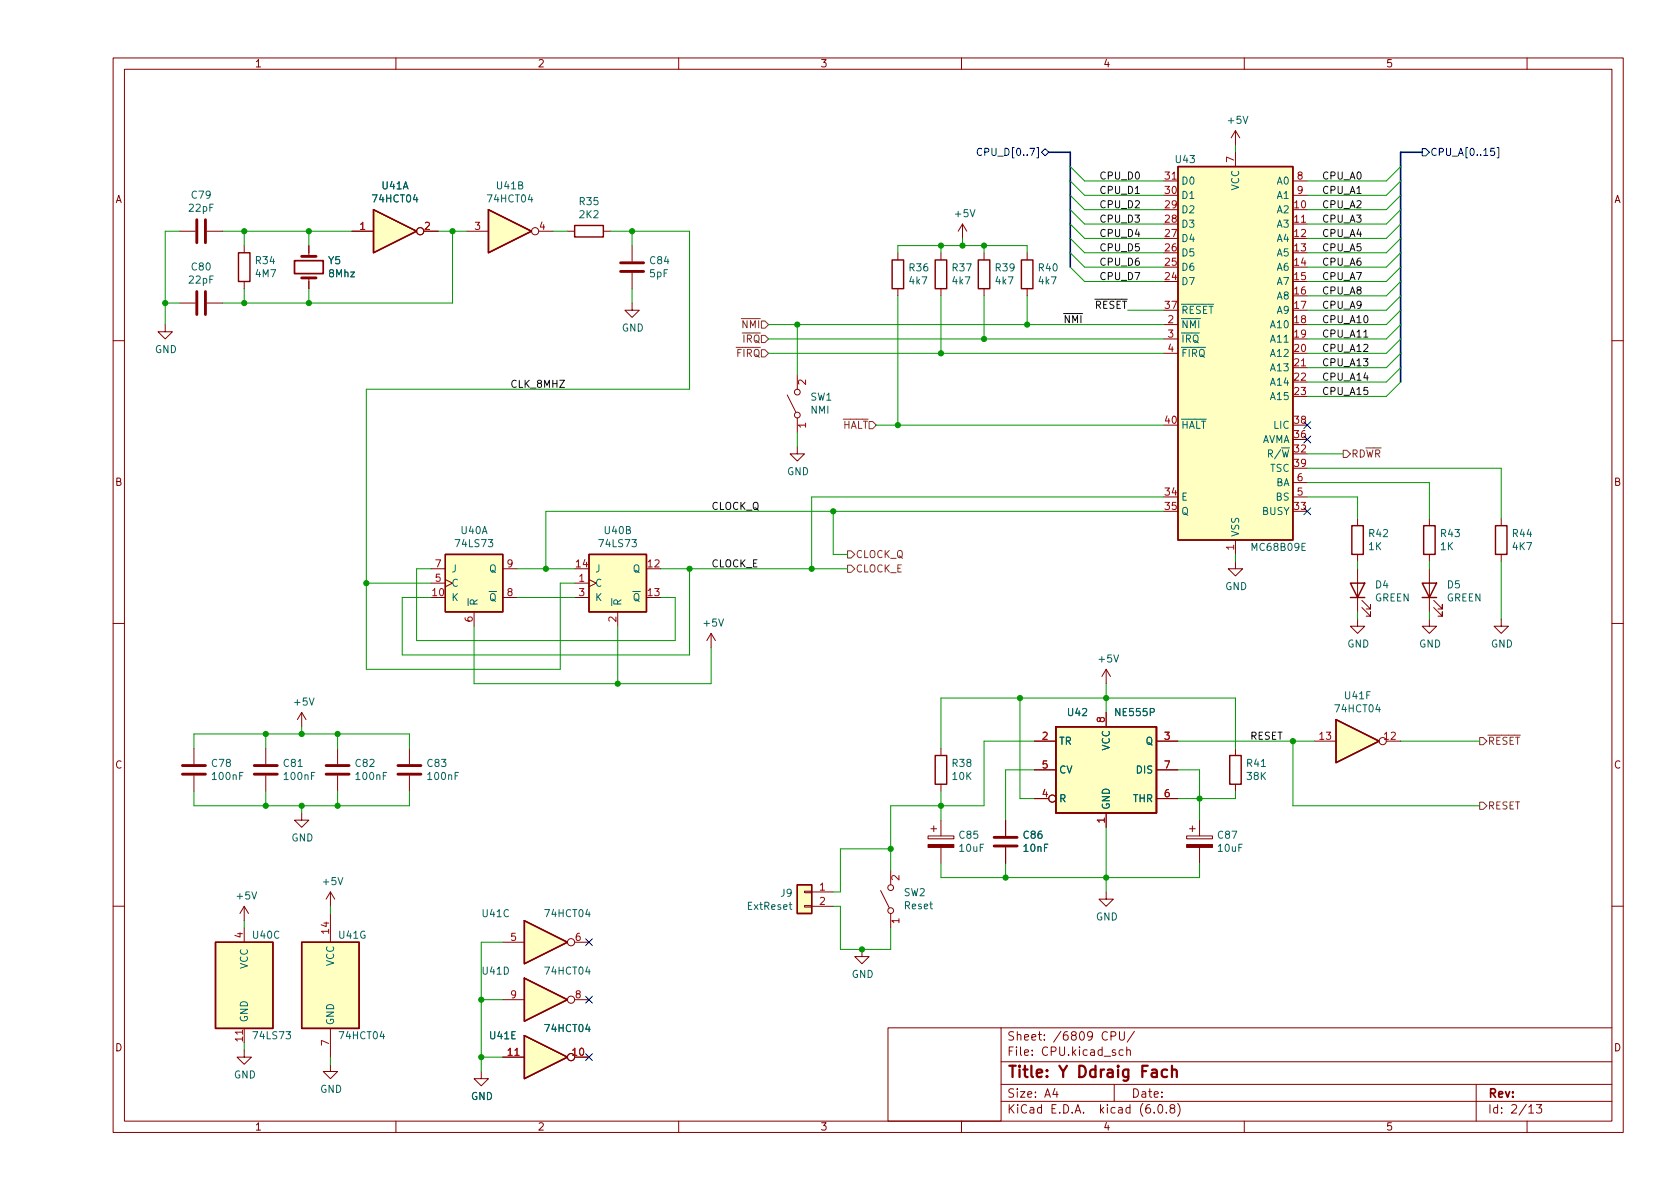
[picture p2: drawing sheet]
<svg xmlns="http://www.w3.org/2000/svg" width="297mm" height="210mm" viewBox="0 0 297 210" stroke-linecap="round" stroke-linejoin="round" font-family="sans-serif">
<g fill="none" stroke="#840000" stroke-width=".18">
<path d="M20 10.2h267v190.1h-267zM22 12.2h263v186.1h-263zM70 10.2v2M120 10.2v2M170 10.2v2M220 10.2v2M270 10.2v2M170.2 39.6l-.8 1.3M170.2 39.6v2.6M170.2 39.6l.7 1.3M205.7 32h2.6M218.4 23.1v2.5"/>
<path d="M218.4 26.9v2.6M218.4 23.1l-.7 1.3M218.4 23.1l.8 1.3M228.6 39.6h2.5M228.6 32h2.5M228.6 34.5h2.5M29.2 57.4v1.3h1.3l-1.3 1.2-1.3-1.2h1.3M31.7 40.9h2.8M31.7 53.6h2.8M36.6 40.9h2.8M36.6 53.6h2.8M43.2 43.4v1.3"/>
<path d="M43.2 49.8v1.2M54.6 43.4v1.9M54.6 49.1v1.9M62.2 40.9h3.8M74.9 40.9h2.6M82.5 40.9h3.9M95.2 40.9h2.6M100.3 40.9h1.3M106.7 40.9h1.2M111.8 53.6v1.3h1.2l-1.2 1.2-1.3-1.2h1.3M111.8 43.4v2.8M111.8 48.3v2.7"/>
<path d="M158.7 44.7v1.3M158.7 51v1.3M166.4 44.7v1.3M166.4 51v1.3M174 44.7v1.3M174 51v1.3M181.6 44.7v1.3M181.6 51v1.3M205.7 57.4h2.6M205.7 59.9h2.6M20 60.2h2M139.2 69.8l1.5 3.1"/>
<path d="M141 79v1.3h1.2l-1.2 1.2-1.3-1.2h1.3M141 66.3v2.5M141 73.9v2.5M205.7 62.5h2.6M228.6 65h2.5M285 60.2h2M218.4 99.3v1.3h1.3l-1.3 1.2-1.2-1.2h1.2M218.4 95.5v2.5M228.6 87.9h2.5M228.6 85.3h2.5M240 91.7v1.3M240 98v1.3"/>
<path d="M252.7 91.7v1.3M252.7 98v1.3M265.4 91.7v1.3M265.4 98v1.3M20 110.2h2M76.2 103.1h2.5M76.2 100.6h2.5M78.7 102.5l1.3 .6-1.3 .7M83.8 108.2v2.5M88.9 105.7h2.5M88.9 100.6h2.5M101.6 103.1h2.5"/>
<path d="M101.6 105.7h2.5M104.1 102.5l1.3 .6-1.3 .7M109.2 108.2v2.5M125.7 112l-.7 1.3M125.7 112v2.5M125.7 112l.8 1.3M195.6 118.4v2.5M195.6 118.4l-.8 1.2M195.6 118.4l.7 1.2M240 109.5v1.2h1.3l-1.3 1.3-1.2-1.3h1.2M240 100.6v7.6M240.8 107.4l1.5 1.6v-.8v.8h-.7"/>
<path d="M240.8 106.2l1.5 1.5v-.8v.8h-.7M252.7 109.5v1.2h1.3l-1.3 1.3-1.2-1.3h1.2M252.7 100.6v7.6M253.5 107.4l1.5 1.6v-.8v.8h-.7M253.5 106.2l1.5 1.5v-.8v.8h-.7M265.4 109.5v1.2h1.3l-1.3 1.3-1.2-1.3h1.2M285 110.2h2M34.3 132.3v2.8M34.3 137.2v2.7M47 132.3v2.8M47 137.2v2.7M53.3 126l-.7 1.2"/>
<path d="M53.3 126v2.5M53.3 126l.8 1.2M59.7 132.3v2.8M59.7 137.2v2.7M72.4 132.3v2.8M72.4 137.2v2.7M166.4 132.3v1.3M166.4 138.7v1.2M182.9 131.1h3.8M182.9 136.1h3.8M195.6 126v2.5M204.5 131.1h3.8"/>
<path d="M204.5 136.1h3.8M218.4 132.3v1.3M218.4 138.7v1.2M232.4 131.1h3.8M245.1 131.1h2.5M53.3 143.8v1.2h1.3l-1.3 1.3-1.2-1.3h1.2M58.4 157.7v2.6M58.4 157.7l-.7 1.3M58.4 157.7l.8 1.3M142.2 157.6h1.3v.3h-1.3zM143.5 157.7h3.8M155.7 157.5l1.5 3"/>
<path d="M157.5 153.9v2.6M164.1 147.8h4.6v.5h-4.6zM164.6 146.6h1M165.1 146v1.1M166.4 145v2.8M166.4 149.9v2.7M177.8 145v2.8M177.8 149.9v2.7M182.9 141.2h2.5M195.6 157.7v1.3h1.2l-1.2 1.3-1.3-1.3h1.3M195.6 143.8v2.5M204.5 141.2h3.8"/>
<path d="M209.8 147.8h4.6v.5h-4.6zM210.3 146.6h1M210.8 146v1.1M212.1 145v2.8M212.1 149.9v2.7M20 160.2h2M43.2 160.3l-.8 1.2M43.2 160.3v2.5M43.2 164.1v2.5M43.2 160.3l.7 1.2M58.4 161.5v5.1M88.9 176.8h3.8"/>
<path d="M88.9 166.6h3.8M101.6 176.8h2.5M101.6 166.6h2.5M142.2 160.1h1.3v.3h-1.3zM143.5 160.3h3.8M152.4 167.9v1.3h1.3l-1.3 1.2-1.3-1.2h1.3M157.5 161.5v2.6M285 160.2h2M43.2 185.7v1.2h1.2l-1.2 1.3-1.3-1.3h1.3M43.2 181.9v2.5M58.4 188.2v1.3h1.3l-1.3 1.2-1.3-1.2h1.3M58.4 181.9v5"/>
<path d="M70 198.3v2M85.1 189.5v1.2h1.3l-1.3 1.3-1.3-1.3h1.3M88.9 186.9h3.8M101.6 186.9h2.5M120 198.3v2M157 181.8h20v16.5h-20zM170 198.3v2M177 194.8h108M177 191.8h108M177 187.8h108M177 181.8h108M186.5 192.5l-.4 1h1"/>
<path d="M186.9 193v1M196.4 183.2l.7-.1 .2-.2-.1-.3-.2-.2h-.6v1.5M197 191.8v3M197.9 182.4v1.2l.3 .3h.4l.2-.3v-1.2M198.6 185.7l-.5-.1-.2 .3v.4l.1 .3h.6M199.2 185.8l.2-.2 .4 .1 .1 .9M199.2 185.1v1.5M200.6 182.4l-1.3 1.9M204.1 196.7v.1M204.9 195.4l.2-.1a.81 .81 0 0 1 .6 .7 .81 .81 0 0 1-.3 .8h-.2a.81 .81 0 0 1-.6-.6 .81 .81 0 0 1 .3-.8zM206.2 196.7v.1M207.1 196l-.2-.3v-.2l.2-.2 .5 .1 .1 .2-.1 .2-.6 .2-.1 .3v.4l.2 .1h.5l.1-.3-.1-.4-.2-.1"/>
<path d="M208.2 195.1a1.72 1.72 0 0 1 0 2.3M220 198.3v2M261 191.8v6.5M270 198.3v2M270.3 195.8l.4-.5v1.5M270.3 196.8h.9M271.7 195.3h.9l-.5 .6 .4 .1v.7l-.2 .1h-.4l-.2-.1"/>
<circle cx="74.3" cy="40.9" r=".63"/>
<circle cx="94.6" cy="40.9" r=".63"/>
<circle cx="141" cy="69.3" r=".51"/>
<circle cx="141" cy="73.4" r=".51"/>
<circle cx="244.5" cy="131.1" r=".63"/>
<circle cx="157.5" cy="157" r=".51"/>
<circle cx="186.1" cy="141.2" r=".63"/>
<circle cx="101" cy="176.8" r=".63"/>
<circle cx="101" cy="166.6" r=".63"/>
<circle cx="157.5" cy="161" r=".51"/>
<circle cx="101" cy="186.9" r=".63"/>
</g>
<path d="M206.4 189.2l-.6-.1-.4 .4v.6l.2 .3 .2 .1 .6-.1M207.2 189.3a.5 .5 0 0 1 .9 .1v1.1M207.2 188.5v2" fill="none" stroke="#840000" stroke-width=".4"/>
<g fill="none" stroke="#840000" stroke-width=".25">
<path d="M66 37.1l7.7 3.8-7.7 3.8zM86.4 37.1l7.6 3.8-7.6 3.8zM101.6 39.9h5.1v2h-5.1zM208.3 29.5h20.3v66h-20.3zM42.2 44.7h2v5.1h-2zM157.7 46h2.1v5h-2.1zM165.4 46h2v5h-2zM173 46h2v5h-2zM180.6 46h2v5h-2zM78.7 98h10.2v10.2h-10.2zM104.1 98h10.2v10.2h-10.2zM239 93h2v5h-2z"/>
<path d="M251.7 93h2v5h-2zM264.4 93h2v5h-2zM238.8 103.1h2.5l-1.3 2.6zM238.8 105.7h2.5M251.5 103.1h2.5l-1.3 2.6zM251.5 105.7h2.5M165.4 133.6h2v5.1h-2zM186.7 128.5h17.8v15.3h-17.8zM217.4 133.6h2.1v5.1h-2.1zM236.2 127.2l7.6 3.9-7.6 3.8zM141 156.5h2.5v5h-2.5zM38.1 166.6h10.2v15.3h-10.2z"/>
<path d="M53.3 166.6h10.2v15.3h-10.2zM92.7 173l7.6 3.8-7.6 3.8zM92.7 162.8l7.6 3.8-7.6 3.8zM92.7 183.1l7.6 3.8-7.6 3.8z"/>
</g>
<g fill="#ffffc2" stroke="#ffffc2" stroke-width=".18">
<path d="M186.7 128.5h17.8v15.3h-17.8z"/>
<path d="M236.2 127.2l7.6 3.9-7.6 3.8z"/>
<path d="M141 156.5h2.5v5h-2.5z"/>
<path d="M38.1 166.6h10.2v15.3h-10.2z"/>
<path d="M53.3 166.6h10.2v15.3h-10.2z"/>
<path d="M86.4 37.1l7.6 3.8-7.6 3.8z"/>
<path d="M208.3 29.5h20.3v66h-20.3z"/>
<path d="M66 37.1l7.7 3.8-7.7 3.8z"/>
<path d="M104.1 98h10.2v10.2h-10.2z"/>
<path d="M78.7 98h10.2v10.2h-10.2z"/>
<path d="M92.7 173l7.6 3.8-7.6 3.8z"/>
<path d="M92.7 162.8l7.6 3.8-7.6 3.8z"/>
<path d="M92.7 183.1l7.6 3.8-7.6 3.8z"/>
</g>
<g fill="#840000" stroke="#840000" stroke-width=".18">
<path d="M209.8 149.3h4.6v.6h-4.6z"/>
<path d="M164.1 149.3h4.6v.6h-4.6z"/>
</g>
<g fill="none" stroke="#840000" stroke-width=".51">
<path d="M34.8 38.9v4M36.3 38.9v4M34.8 51.6v4M36.3 51.6v4M53.3 49.1h2.6M53.3 45.3h2.6M109.7 48h4.1M109.7 46.5h4.1M32.3 136.9h4M32.3 135.4h4M45 136.9h4M45 135.4h4"/>
<path d="M57.7 136.9h4M57.7 135.4h4M70.4 136.9h4M70.4 135.4h4M175.8 149.6h4M175.8 148.1h4"/>
</g>
<path d="M52.1 46.1h5v2.3h-5z" fill="none" stroke="#840000" stroke-width=".3"/>
<path d="M153.7 74.5h.6l.6 .7-.6 .6h-.6zM237.5 79.6h.6l.7 .7-.7 .6h-.6zM149.9 97.4h.6l.6 .6-.6 .7h-.6zM149.9 99.9h.6l.6 .7-.6 .6h-.6zM261.6 130.4h.7l.6 .7-.6 .6h-.7zM261.6 141.9h.7l.6 .6-.6 .6h-.7z" fill="none" stroke="#725600" stroke-width=".18"/>
<g fill="none" stroke="#000084" stroke-width=".18">
<path d="M173.6 26.3a.6 .6 0 0 0-.9 .5 .6 .6 0 0 0 .6 .7l.3-.1M184.1 26.9l.7-.6 .6 .6-.6 .7zM251.5 26.3h.6l.6 .6-.6 .7h-.6zM264.2 26.2h-.6v.6l.1-.1 .5 .1 .1 .1-.1 .5-.2 .1-.4-.1M264.7 26.1h.3v1.8h-.3M230.5 74.6l1.2 1.2M230.5 77.1l1.2 1.2M231.7 74.6l-1.2 1.2M231.7 77.1l-1.2 1.2M230.5 89.8l1.2 1.2M231.7 89.8l-1.2 1.2M103.5 166l1.2 1.2"/>
<path d="M103.5 176.2l1.2 1.2M104.7 166l-1.2 1.2M104.7 176.2l-1.2 1.2M103.5 186.3l1.2 1.2M104.7 186.3l-1.2 1.2"/>
</g>
<path d="M241.1 59.6h.8" fill="none" stroke="#0f0f0f" stroke-width=".18"/>
<path d="M185.4 26.9h3.8v20.3M251.5 26.9h-3.9v40.7" fill="none" stroke="#000084" stroke-width=".3"/>
<g fill="none" stroke="#009600" stroke-width=".18">
<path d="M189.2 39.6l2.6 2.6h13.9M189.2 34.5l2.6 2.6h13.9M189.2 32l2.6 2.5h13.9M189.2 37.1l2.6 2.5h13.9M189.2 29.5l2.6 2.5h13.9M218.4 25.6v1.3M247.6 39.6l-2.5 2.6h-14M247.6 34.5l-2.5 2.6h-14M247.6 32l-2.5 2.5h-14M247.6 37.1l-2.5 2.5h-14M247.6 29.5l-2.5 2.5h-14M29.2 53.6h2.5"/>
<path d="M31.7 40.9h-2.5v16.5M39.4 40.9h22.8M43.2 40.9v2.5M43.2 51v2.6M54.6 40.9v2.5M54.6 51v2.6M77.5 40.9h5M80 40.9v12.7h-40.6M97.8 40.9h2.5M107.9 40.9h14v27.9h-57.1v49.6h34.3v-15.3h2.5M111.8 40.9v2.5M111.8 51v2.6"/>
<path d="M135.9 57.4h69.8M135.9 59.9h69.8M141 57.4v8.9M158.7 44.7v-1.3h22.9v1.3M158.7 52.3v22.9M166.4 43.4v1.3M166.4 52.3v10.2M170.2 42.2v1.2M174 43.4v1.3M174 52.3v7.6M181.6 52.3v5.1M189.2 47.2l2.6 2.6h13.9"/>
<path d="M189.2 44.7l2.6 2.5h13.9M189.2 42.2l2.6 2.5h13.9M199.4 54.9h6.3M247.6 54.9l-2.5 2.5h-14M247.6 47.2l-2.5 2.6h-14M247.6 44.7l-2.5 2.5h-14M247.6 57.4l-2.5 2.5h-14M247.6 59.9l-2.5 2.6h-14M247.6 42.2l-2.5 2.5h-14M247.6 52.3l-2.5 2.6h-14M247.6 49.8l-2.5 2.5h-14M135.9 62.5h69.8"/>
<path d="M141 76.4v2.6M154.9 75.2h50.8M247.6 67.6l-2.5 2.5h-14M247.6 62.5l-2.5 2.5h-14M247.6 65l-2.5 2.6h-14M147.3 90.4v7.6h2.6M205.7 87.9h-62.2v12.7M205.7 90.4h-109.2v10.2M218.4 98v1.3M231.1 87.9h8.9v3.8M231.1 85.3h21.6v6.4M231.1 82.8h34.3v8.9"/>
<path d="M231.1 80.3h6.4M240 99.3v1.3M252.7 99.3v1.3M265.4 99.3v10.2M64.8 103.1h11.4M76.2 100.6h-2.5v12.7h45.7v-7.6h-2.6M83.8 110.7v10.2h41.9v-6.4M91.4 100.6h10.2M91.4 105.7h10.2M109.2 110.7v10.2M116.8 100.6h33.1M121.9 100.6v15.2h-50.8v-10.1h5.1"/>
<path d="M240 108.2v1.3M252.7 108.2v1.3M34.3 139.9v2.6h38.1v-2.6M34.3 132.3v-2.5h38.1v2.5M47 129.8v2.5M47 139.9v2.6M53.3 128.5v1.3M59.7 129.8v2.5M59.7 139.9v2.6M166.4 132.3v-8.9h52v8.9M166.4 139.9v5.1M180.3 123.4v17.8h2.6"/>
<path d="M182.9 131.1h-8.9v11.4h-16.5v11.4M182.9 136.1h-5.1v8.9M195.6 120.9v5.1M208.3 131.1h24.1M208.3 136.1h3.8v8.9M218.4 139.9v1.3h-10.1M228.6 131.1v11.4h33M247.6 131.1h14M53.3 142.5v1.3M157.5 150.1h-8.9v7.6h-1.3M166.4 152.6v2.6h45.7v-2.6M177.8 152.6v2.6"/>
<path d="M195.6 146.3v11.4M43.2 162.8v1.3M58.4 160.3v1.2M85.1 176.8h3.8M88.9 166.6h-3.8v22.9M147.3 160.3h1.3v7.6h8.9v-3.8M43.2 184.4v1.3M58.4 186.9v1.3M85.1 186.9h3.8"/>
</g>
<g fill="#009600" stroke="#009600" stroke-width=".18">
<circle cx="212.1" cy="141.2" r=".46"/>
<circle cx="228.6" cy="131.1" r=".46"/>
<circle cx="195.6" cy="123.4" r=".46"/>
<circle cx="170.2" cy="43.4" r=".46"/>
<circle cx="166.4" cy="62.5" r=".46"/>
<circle cx="174" cy="59.9" r=".46"/>
<circle cx="174" cy="43.4" r=".46"/>
<circle cx="181.6" cy="57.4" r=".46"/>
<circle cx="166.4" cy="43.4" r=".46"/>
<circle cx="121.9" cy="100.6" r=".46"/>
<circle cx="158.7" cy="75.2" r=".46"/>
<circle cx="143.5" cy="100.6" r=".46"/>
<circle cx="29.2" cy="53.6" r=".46"/>
<circle cx="43.2" cy="40.9" r=".46"/>
<circle cx="43.2" cy="53.6" r=".46"/>
<circle cx="111.8" cy="40.9" r=".46"/>
<circle cx="54.6" cy="40.9" r=".46"/>
<circle cx="54.6" cy="53.6" r=".46"/>
<circle cx="96.5" cy="100.6" r=".46"/>
<circle cx="53.3" cy="142.5" r=".46"/>
<circle cx="47" cy="142.5" r=".46"/>
<circle cx="47" cy="129.8" r=".46"/>
<circle cx="59.7" cy="129.8" r=".46"/>
<circle cx="53.3" cy="129.8" r=".46"/>
<circle cx="64.8" cy="103.1" r=".46"/>
<circle cx="177.8" cy="155.2" r=".46"/>
<circle cx="195.6" cy="155.2" r=".46"/>
<circle cx="166.4" cy="142.5" r=".46"/>
<circle cx="180.3" cy="123.4" r=".46"/>
<circle cx="157.5" cy="150.1" r=".46"/>
<circle cx="152.4" cy="167.9" r=".46"/>
<circle cx="147.3" cy="90.4" r=".46"/>
<circle cx="141" cy="57.4" r=".46"/>
<circle cx="109.2" cy="120.9" r=".46"/>
<circle cx="80" cy="40.9" r=".46"/>
<circle cx="59.7" cy="142.5" r=".46"/>
<circle cx="85.1" cy="186.9" r=".46"/>
<circle cx="85.1" cy="176.8" r=".46"/>
</g>
<text font-size="2.8" fill="#840000" x="178" y="190.6">Title: Y Ddraig Fach</text>
<g font-size="2.1" fill="#840000">
<text x="178" y="184">Sheet: /6809 CPU/</text>
<text x="178" y="186.7">File: CPU.kicad_sch</text>
<text x="178" y="196.9">KiCad E.D.A. kicad (6.0.8)</text>
<text x="178" y="194.1">Size: A4</text>
<text x="200" y="194.1">Date:</text>
<text x="263" y="194.1">Rev:</text>
<text x="263" y="196.9">Id: 2/13</text>
</g>
<g font-size="1.8" fill="#840000">
<text x="45" y="11.9">1</text>
<text x="95" y="11.9">2</text>
<text x="145" y="11.9">3</text>
<text x="195" y="11.9">4</text>
<text x="245" y="11.9">5</text>
<text x="20.3" y="35.9">A</text>
<text x="285.3" y="35.9">A</text>
<text x="20.3" y="85.9">B</text>
<text x="285.3" y="85.9">B</text>
<text x="20.3" y="135.9">C</text>
<text x="285.3" y="135.9">C</text>
<text x="20.3" y="185.9">D</text>
<text x="285.3" y="185.9">D</text>
<text x="45" y="199.9">1</text>
<text x="95" y="199.9">2</text>
<text x="145" y="199.9">3</text>
<text x="195" y="199.9">4</text>
<text x="245" y="199.9">5</text>
</g>
<g font-size="1.8" fill="#006464">
<text x="217.2" y="21.9">+5V</text>
<text x="207.9" y="28.8">U43</text>
<text x="33.9" y="35.1">C79</text>
<text x="66.1" y="35.8">74HCT04</text>
<text x="67.6" y="33.5">U41A</text>
<text x="86.4" y="35.8">74HCT04</text>
<text x="87.9" y="33.5">U41B</text>
<text x="208.8" y="35.2">D1</text>
<text x="208.8" y="32.6">D0</text>
<text x="219.1" y="33.7" transform="rotate(-90 219.1 33.7)">VCC</text>
<text x="225.8" y="32.6">A0</text>
<text x="225.8" y="35.2">A1</text>
<text x="33.5" y="37.4">22pF</text>
<text x="102.5" y="36.3">R35</text>
<text x="102.5" y="38.6">2K2</text>
<text x="169" y="38.4">+5V</text>
<text x="208.8" y="40.3">D3</text>
<text x="208.8" y="37.7">D2</text>
<text x="225.8" y="37.7">A2</text>
<text x="225.8" y="40.3">A3</text>
<text x="33.9" y="47.8">C80</text>
<text x="45.3" y="46.7">R34</text>
<text x="58.1" y="46.7">Y5</text>
<text x="115" y="46.7">C84</text>
<text x="160.8" y="48">R36</text>
<text x="168.5" y="48">R37</text>
<text x="176.1" y="48">R39</text>
<text x="183.7" y="48">R40</text>
<text x="208.8" y="47.9">D6</text>
<text x="208.8" y="45.3">D5</text>
<text x="208.8" y="42.8">D4</text>
<text x="225.8" y="42.8">A4</text>
<text x="225.8" y="45.3">A5</text>
<text x="225.8" y="47.9">A6</text>
<text x="33.5" y="50.1">22pF</text>
<text x="45.3" y="49">4M7</text>
<text x="58.2" y="49">8Mhz</text>
<text x="114.9" y="49">5pF</text>
<text x="160.9" y="50.3">4k7</text>
<text x="168.5" y="50.3">4k7</text>
<text x="176.1" y="50.3">4k7</text>
<text x="183.7" y="50.3">4k7</text>
<text x="208.8" y="50.4">D7</text>
<text x="225.8" y="50.4">A7</text>
<text x="225.8" y="53">A8</text>
<text x="109.9" y="58.6">GND</text>
<text x="208.8" y="58">~{NMI}</text>
<text x="208.8" y="55.5">~{RESET}</text>
<text x="224.8" y="58">A10</text>
<text x="225.8" y="55.5">A9</text>
<text x="27.4" y="62.4">GND</text>
<text x="208.8" y="60.6">~{IRQ}</text>
<text x="208.8" y="63.1">~{FIRQ}</text>
<text x="224.8" y="60.6">A11</text>
<text x="224.8" y="63.1">A12</text>
<text x="224.8" y="65.7">A13</text>
<text x="143.3" y="70.8">SW1</text>
<text x="224.8" y="68.2">A14</text>
<text x="224.8" y="70.7">A15</text>
<text x="143.4" y="73.1">NMI</text>
<text x="208.8" y="75.8">~{HALT}</text>
<text x="225.2" y="75.8">LIC</text>
<text x="222.9" y="78.4">AVMA</text>
<text x="223.3" y="80.9">R/~{W}</text>
<text x="224.6" y="83.4">TSC</text>
<text x="139.1" y="84">GND</text>
<text x="208.8" y="88.5">E</text>
<text x="225.5" y="86">BA</text>
<text x="225.6" y="88.5">BS</text>
<text x="81.6" y="94.4">U40A</text>
<text x="107" y="94.4">U40B</text>
<text x="208.8" y="91.1">Q</text>
<text x="219.1" y="95" transform="rotate(-90 219.1 95)">VSS</text>
<text x="223.2" y="91.1">BUSY</text>
<text x="242.1" y="95">R42</text>
<text x="254.8" y="95">R43</text>
<text x="267.5" y="95">R44</text>
<text x="79.8" y="101.2">J</text>
<text x="80.7" y="96.7">74LS73</text>
<text x="86.5" y="101.2">Q</text>
<text x="105.2" y="101.2">J</text>
<text x="106.1" y="96.7">74LS73</text>
<text x="111.9" y="101.2">Q</text>
<text x="221.5" y="97.4">MC68B09E</text>
<text x="242" y="97.3">1K</text>
<text x="254.7" y="97.3">1K</text>
<text x="267.5" y="97.3">4K7</text>
<text x="79.8" y="106.3">K</text>
<text x="79.8" y="103.8">C</text>
<text x="84.5" y="107.2" transform="rotate(-90 84.5 107.2)">~{R}</text>
<text x="85.1" y="106.3">~{Q}</text>
<text x="105.2" y="103.8">C</text>
<text x="105.2" y="106.3">K</text>
<text x="109.9" y="107.2" transform="rotate(-90 109.9 107.2)">~{R}</text>
<text x="110.5" y="106.3">~{Q}</text>
<text x="216.6" y="104.3">GND</text>
<text x="243" y="106.3">GREEN</text>
<text x="243.2" y="104">D4</text>
<text x="255.7" y="106.3">GREEN</text>
<text x="255.9" y="104">D5</text>
<text x="124.5" y="110.8">+5V</text>
<text x="194.4" y="117.1">+5V</text>
<text x="238.2" y="114.5">GND</text>
<text x="250.9" y="114.5">GND</text>
<text x="263.6" y="114.5">GND</text>
<text x="52.1" y="124.8">+5V</text>
<text x="236.2" y="126">74HCT04</text>
<text x="237.9" y="123.6">U41F</text>
<text x="187.2" y="131.7">TR</text>
<text x="188.9" y="126.6">U42</text>
<text x="197.4" y="126.6">NE555P</text>
<text x="202.6" y="131.7">Q</text>
<text x="37.5" y="135.6">C78</text>
<text x="37.7" y="137.9">100nF</text>
<text x="50.2" y="135.6">C81</text>
<text x="50.4" y="137.9">100nF</text>
<text x="62.9" y="135.6">C82</text>
<text x="63.1" y="137.9">100nF</text>
<text x="75.6" y="135.6">C83</text>
<text x="75.8" y="137.9">100nF</text>
<text x="168.5" y="135.6">R38</text>
<text x="168.5" y="137.9">10K</text>
<text x="187.2" y="136.8">CV</text>
<text x="196.2" y="132.8" transform="rotate(-90 196.2 132.8)">VCC</text>
<text x="201" y="136.8">DIS</text>
<text x="220.5" y="135.6">R41</text>
<text x="220.5" y="137.9">38K</text>
<text x="187.2" y="141.9">R</text>
<text x="196.2" y="143.3" transform="rotate(-90 196.2 143.3)">GND</text>
<text x="200.3" y="141.9">THR</text>
<text x="51.5" y="148.8">GND</text>
<text x="169.7" y="148.3">C85</text>
<text x="181" y="148.3">C86</text>
<text x="215.4" y="148.3">C87</text>
<text x="169.7" y="150.6">10uF</text>
<text x="181.1" y="150.6">10nF</text>
<text x="215.4" y="150.6">10uF</text>
<text x="42" y="159">+5V</text>
<text x="57.2" y="156.5">+5V</text>
<text x="132.3" y="160.9">ExtReset</text>
<text x="138.1" y="158.6">J9</text>
<text x="159.8" y="158.5">SW2</text>
<text x="160" y="160.8">Reset</text>
<text x="44.8" y="166">U40C</text>
<text x="60" y="166">U41G</text>
<text x="85.4" y="162.2">U41C</text>
<text x="96.5" y="162.2">74HCT04</text>
<text x="193.7" y="162.8">GND</text>
<text x="43.8" y="171.4" transform="rotate(-90 43.8 171.4)">VCC</text>
<text x="59.1" y="170.9" transform="rotate(-90 59.1 170.9)">VCC</text>
<text x="85.4" y="172.3">U41D</text>
<text x="96.5" y="172.3">74HCT04</text>
<text x="150.6" y="172.9">GND</text>
<text x="43.8" y="180.8" transform="rotate(-90 43.8 180.8)">GND</text>
<text x="45" y="183.8">74LS73</text>
<text x="59.1" y="181.4" transform="rotate(-90 59.1 181.4)">GND</text>
<text x="60.2" y="183.8">74HCT04</text>
<text x="86.7" y="183.8">U41E</text>
<text x="96.5" y="182.5">74HCT04</text>
<text x="41.3" y="190.7">GND</text>
<text x="56.6" y="193.2">GND</text>
<text x="83.3" y="194.5">GND</text>
</g>
<g font-size="1.8" fill="#000084">
<text x="173.9" y="27.6">CPU_D[0..7]</text>
<text x="252.8" y="27.6">CPU_A[0..15]</text>
</g>
<g font-size="1.8" fill="#a90000">
<text x="218.2" y="28.7" transform="rotate(-90 218.2 28.7)">7</text>
<text x="206" y="34.3">30</text>
<text x="206" y="31.7">31</text>
<text x="229.4" y="31.7">8</text>
<text x="229.4" y="34.3">9</text>
<text x="63.6" y="40.6">1</text>
<text x="75.1" y="40.6">2</text>
<text x="84" y="40.6">3</text>
<text x="95.4" y="40.6">4</text>
<text x="206" y="41.9">27</text>
<text x="206" y="39.4">28</text>
<text x="206" y="36.8">29</text>
<text x="228.9" y="36.8">10</text>
<text x="228.9" y="39.4">11</text>
<text x="228.9" y="41.9">12</text>
<text x="206" y="47">25</text>
<text x="206" y="44.4">26</text>
<text x="228.9" y="44.4">13</text>
<text x="228.9" y="47">14</text>
<text x="206" y="49.5">24</text>
<text x="228.9" y="49.5">15</text>
<text x="228.9" y="52.1">16</text>
<text x="206" y="54.6">37</text>
<text x="206.5" y="57.1">2</text>
<text x="206.5" y="59.7">3</text>
<text x="228.9" y="54.6">17</text>
<text x="228.9" y="57.1">18</text>
<text x="228.9" y="59.7">19</text>
<text x="206.5" y="62.2">4</text>
<text x="228.9" y="62.2">20</text>
<text x="228.9" y="64.8">21</text>
<text x="142.5" y="68.1" transform="rotate(-90 142.5 68.1)">2</text>
<text x="228.9" y="67.3">22</text>
<text x="228.9" y="69.8">23</text>
<text x="142.5" y="75.7" transform="rotate(-90 142.5 75.7)">1</text>
<text x="206" y="74.9">40</text>
<text x="228.9" y="77.5">36</text>
<text x="228.9" y="74.9">38</text>
<text x="228.9" y="80">32</text>
<text x="228.9" y="82.5">39</text>
<text x="206" y="87.6">34</text>
<text x="229.4" y="87.6">5</text>
<text x="229.4" y="85.1">6</text>
<text x="206" y="90.2">35</text>
<text x="228.9" y="90.2">33</text>
<text x="77" y="100.3">7</text>
<text x="89.7" y="100.3">9</text>
<text x="101.9" y="100.3">14</text>
<text x="114.6" y="100.3">12</text>
<text x="218.2" y="97.3" transform="rotate(-90 218.2 97.3)">1</text>
<text x="76.5" y="105.4">10</text>
<text x="77" y="102.9">5</text>
<text x="89.7" y="105.4">8</text>
<text x="102.4" y="102.9">1</text>
<text x="102.4" y="105.4">3</text>
<text x="114.6" y="105.4">13</text>
<text x="83.6" y="110" transform="rotate(-90 83.6 110)">6</text>
<text x="109" y="110" transform="rotate(-90 109 110)">2</text>
<text x="184.3" y="130.8">2</text>
<text x="195.3" y="127.7" transform="rotate(-90 195.3 127.7)">8</text>
<text x="205.9" y="130.8">3</text>
<text x="233.3" y="130.8">13</text>
<text x="244.8" y="130.8">12</text>
<text x="184.3" y="135.9">5</text>
<text x="205.9" y="135.9">7</text>
<text x="184.3" y="141">4</text>
<text x="205.9" y="141">6</text>
<text x="195.3" y="145.5" transform="rotate(-90 195.3 145.5)">1</text>
<text x="159" y="155.7" transform="rotate(-90 159 155.7)">2</text>
<text x="144.9" y="157.5">1</text>
<text x="144.9" y="160">2</text>
<text x="42.9" y="165.8" transform="rotate(-90 42.9 165.8)">4</text>
<text x="58.2" y="165.1" transform="rotate(-90 58.2 165.1)">14</text>
<text x="90.3" y="166.4">5</text>
<text x="101.7" y="166.4">6</text>
<text x="159" y="163.3" transform="rotate(-90 159 163.3)">1</text>
<text x="90.3" y="176.5">9</text>
<text x="101.7" y="176.5">8</text>
<text x="42.9" y="184.1" transform="rotate(-90 42.9 184.1)">11</text>
<text x="58.2" y="184.9" transform="rotate(-90 58.2 184.9)">7</text>
<text x="89.8" y="186.7">11</text>
<text x="101.3" y="186.7">10</text>
</g>
<g font-size="1.8" fill="#0f0f0f">
<text x="194.3" y="31.7">CPU_D0</text>
<text x="194.3" y="34.3">CPU_D1</text>
<text x="233.7" y="31.7">CPU_A0</text>
<text x="233.7" y="34.3">CPU_A1</text>
<text x="194.3" y="39.4">CPU_D3</text>
<text x="194.3" y="36.8">CPU_D2</text>
<text x="194.3" y="41.9">CPU_D4</text>
<text x="233.7" y="41.9">CPU_A4</text>
<text x="233.7" y="39.4">CPU_A3</text>
<text x="233.7" y="36.8">CPU_A2</text>
<text x="194.3" y="47">CPU_D6</text>
<text x="194.3" y="44.4">CPU_D5</text>
<text x="233.7" y="47">CPU_A6</text>
<text x="233.7" y="44.4">CPU_A5</text>
<text x="194.3" y="49.5">CPU_D7</text>
<text x="233.7" y="49.5">CPU_A7</text>
<text x="233.7" y="52.1">CPU_A8</text>
<text x="188" y="57.1">~{NMI}</text>
<text x="192.1" y="54.6">~{RESET}</text>
<text x="233.7" y="54.6">CPU_A9</text>
<text x="233.7" y="57.1">CPU_A10</text>
<text x="233.7" y="59.7">CPU_A11</text>
<text x="233.7" y="64.8">CPU_A13</text>
<text x="233.7" y="62.2">CPU_A12</text>
<text x="90.2" y="68.6">CLK_8MHZ</text>
<text x="233.7" y="69.8">CPU_A15</text>
<text x="233.7" y="67.3">CPU_A14</text>
<text x="125.7" y="90.2">CLOCK_Q</text>
<text x="125.7" y="100.3">CLOCK_E</text>
<text x="221" y="130.8">RESET</text>
</g>
<g font-size="1.8" fill="#725600">
<text x="129.9" y="58">~{NMI}</text>
<text x="128.9" y="63.1">~{FIRQ}</text>
<text x="130" y="60.6">~{IRQ}</text>
<text x="147.5" y="75.8">~{HALT}</text>
<text x="238.9" y="80.9">RD~{WR}</text>
<text x="151.2" y="98.7">CLOCK_Q</text>
<text x="151.2" y="101.2">CLOCK_E</text>
<text x="263" y="131.7">~{RESET}</text>
<text x="263" y="143.1">RESET</text>
</g>
</svg>
